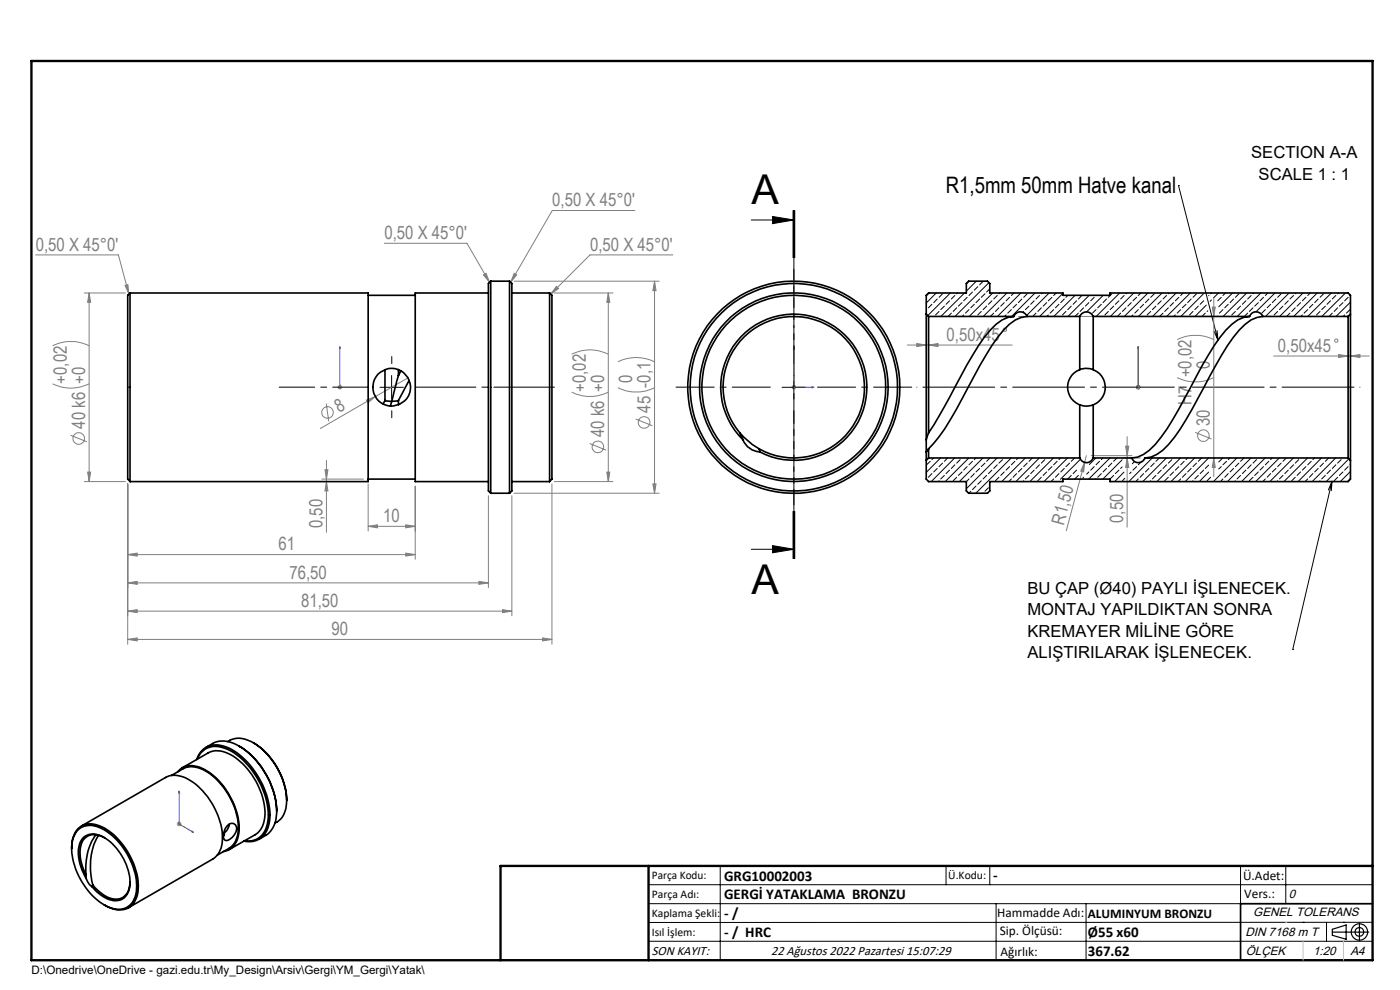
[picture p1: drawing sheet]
<svg xmlns="http://www.w3.org/2000/svg" width="297mm" height="210mm" viewBox="0 0 297 210" stroke-linecap="round" stroke-linejoin="round" font-family="sans-serif">
<g fill="none" stroke="#808080" stroke-width=".21">
<path d="M7.6 54.1h17.5l2.2 8.3M81.5 51.6h17.6l4.8 8.3M102.6 58.3l.5-.3 .8 1.9zM109.1 58l.5 .3-1.3 1.6zM109.1 59.6h30.7M134.7 44.7h-17.5l-8.9 15.2M138.9 59.6l.3 2.1h-.7zM138.9 59.6v45M142.7 54.1h-17.5l-8.4 8.3M11.1 73.4a8.6 8.6 0 0 1 7.8 0M17.9 62.2h8.7M18.9 62.2l.3 1.9h-.6z"/>
<path d="M18.9 62.2v40M26.5 60.5l.6-.1 .2 2zM117.6 62.2h12.4M118 60.7l.5 .5-1.7 1.2zM121.3 75.1a8.6 8.6 0 0 1 7.7 0M129 62.2l.4 1.9h-.7zM129 62.2v40M131.1 76.8a8.6 8.6 0 0 1 7.8 0M192.5 73.2h22.2M194.5 72.9l2 .3-2 .3zM197 73.2l2-.3v.6zM216.1 67.1h42.4"/>
<path d="M249.7 72a9 9 0 0 1 7.8 0M257.2 65.1h.6l-.3 2zM257.5 63.1v38M270.2 75.5h20.3M284 75.2l2 .3-2 .3zM286.5 75.5l2-.3v.6zM11.1 81.4a8.6 8.6 0 0 0 7.8 0M15 92.3l3.5 1.4M68.9 99.7h.7l-.3 1.9zM69.2 85.6l.5 3.8M69.3 97.6v15.3M71.6 82.2h1"/>
<path d="M71.8 81.8l.7 .7M72.1 81.6v1M72.5 81.8l-.7 .7M77.8 84.9l1.8-.8-1.5 1.3zM79.6 84.1l-11.7 6.8M86.6 80.1l-7 4M121.3 83.2a8.6 8.6 0 0 0 7.7 0M125.1 94.1l3.5 1.4M131.1 82.2a8.6 8.6 0 0 0 7.8 0M134.9 88.9l3.5 1.4M167.9 82.2h1M168.1 81.8l.7 .7"/>
<path d="M168.4 81.6v1M168.8 81.8l-.7 .7M230.1 98.1l-.2 2-.6-.2zM230.5 96.7l-4.3 15.9M231.5 96.7h8.6M238.1 97.1h3.8M238.8 94.6h.7l-.4 2.1zM239.1 92.6v19.2M239.1 97.1l.4 2.1h-.7zM241 82.2h1M241.1 81.8l.7 .7M241.5 81.6v1"/>
<path d="M241.8 81.8l-.7 .7M249.7 80.1a9 9 0 0 0 7.8 0M253.5 91.7l3.5 1.4M257.5 97.1l.3 2.1h-.6zM17.9 102.2h8.7M18.6 100.1h.6l-.3 2.1zM27.1 117.6l2-.3v.7zM27.1 102.6v34.1M27.1 117.6h61M68.3 101.6h8.8M69.3 102.2l.3 1.9h-.7zM78.1 111.6l2-.3v.7z"/>
<path d="M78.1 102.6v10M78.1 111.6h10M86.1 111.3l2 .3-2 .4zM86.1 117.3l2 .3-2 .4zM88.1 103.1v15.5M103.6 105.2v19.4M108.6 105.2v25.4M109.1 104.6h30.7M117.1 102.6v34.1M117.6 102.2h12.4M128.7 100.1h.7l-.4 2.1zM138.5 102.6h.7l-.3 2z"/>
<path d="M27.1 123.6l2-.3v.7zM27.1 129.6l2-.3v.7zM27.1 135.6l2-.3v.7zM27.1 123.6h76.5M27.1 129.6h81.5M27.1 135.6h90M101.6 123.3l2 .3-2 .4zM106.6 129.3l2 .3-2 .4zM115.1 135.3l2 .3-2 .4zM37.5 174.8h1M37.6 174.4l.7 .7M38 174.3v1"/>
<path d="M38.3 174.4l-.7 .7"/>
<circle cx="213.2" cy="69.9" r=".35"/>
<circle cx="283.5" cy="72.3" r=".36"/>
<circle cx="16.7" cy="93" r="1.24"/>
<circle cx="69.5" cy="87.5" r="1.23"/>
<circle cx="126.8" cy="94.8" r="1.24"/>
<circle cx="136.6" cy="89.6" r="1.24"/>
<circle cx="255.3" cy="92.4" r="1.23"/>
</g>
<g fill="none" stroke="#000" stroke-width=".21">
<path d="M250 39.4h.1M250 39.4l8.4 32.7M159.4 46.7h9M163.9 45.9l4.5 .8-4.5 .7zM168.2 44.7v10M168.4 44.7v10M168.6 44.7v10M83.1 79.6v5.1M168.4 79.6v5.1M257.6 70.3l.8 1.8M258.2 70.1l.2 2M80.6 82.2h5"/>
<path d="M165.9 82.2h5M159.4 116.5h9M163.9 115.7l4.5 .8-4.5 .8zM168.2 108.5v10M168.4 108.5v10M168.6 108.5v10zM282.6 102.1l-8.4 35.7M282.6 102.1l-.2 2M282.6 102.1l-.8 1.9M274.2 137.8h.1M137.6 187.7h153.6M137.6 191.7h153.6"/>
<path d="M137.6 199.7h153.6M152.8 183.7v20M200.7 183.7v4M210 183.7v4M211.3 191.7v12M230.4 191.7v12M263.2 183.7v20M272.8 183.7v8M276.4 195.6h.1M281.4 195.6v4.1M285 195.6h.1M291.2 195.6l-153.6 .1"/>
</g>
<g fill="none" stroke="#000" stroke-width=".25">
<path d="M282.6 197.7h7.8M282.6 197.1l3-.9v3l-3-.8zM288.4 195.8v3.8M106.2 203.7h185"/>
<circle cx="288.4" cy="197.7" r="1.74"/>
<circle cx="288.4" cy="197.7" r=".93"/>
</g>
<g fill="none" stroke="#00f" stroke-width=".21">
<path d="M72.1 73.5v8.7M72.1 73.5v.5v-.5M168.4 73.5v8.7h4.3M168.4 73.5l.1 .5h-.2zM241.5 73.5v.5v-.5M241.5 73.5v8.7M72.1 82.2h.1M72.1 82v.3zM172.3 82l.4 .2-.4 .1zM241.5 82v.3zM241.5 82.2h.1M38 167.8v7l3 1.8"/>
<path d="M38 167.8l.1 .4-.2-.1zM40.7 176.3l.3 .3-.3-.1z"/>
</g>
<path d="M194.5 82.1h94" fill="none" stroke="#000" stroke-width=".21" stroke-dasharray="15.2 1.3 1.3 1.3" stroke-dashoffset="-1.3"/>
<path d="M83.1 77.1v-1.5M83.1 87.1v1.5" fill="none" stroke="#000" stroke-width=".21" stroke-dasharray="15.2 1.3 1.3 1.3"/>
<path d="M78.1 82.1h-18.9" fill="none" stroke="#000" stroke-width=".21" stroke-dasharray="15.2 1.3 1.3 1.3" stroke-dashoffset="7.7"/>
<path d="M88.1 82.1h29.5" fill="none" stroke="#000" stroke-width=".21" stroke-dasharray="15.2 1.3 1.3 1.3" stroke-dashoffset="2.4"/>
<path d="M168.4 77.1v-20M163.4 82.1h-20M168.4 87.1v20M173.4 82.1h20" fill="none" stroke="#000" stroke-width=".21" stroke-dasharray="15.2 1.3 1.3 1.3" stroke-dashoffset="7.1"/>
<path d="M168.4 44.7v73.8" fill="none" stroke="#000" stroke-width=".21" stroke-dasharray="6.3 1.3 1.3 1.3" stroke-dashoffset="1.8"/>
<path d="M291.2 191.7h-28v12" fill="none" stroke="#000" stroke-width=".35"/>
<path d="M6.7 12.9h284.5v190.8h-284.5zM137.6 183.7v20M291.2 183.7h-185v20" fill="none" stroke="#000" stroke-width=".5"/>
<path d="M276.4 199.7v4M285 199.7v4" fill="none" stroke="#c0c0c0" stroke-width=".21"/>
<path d="M272.8 195.6h.1" fill="none" stroke="#c0c0c0" stroke-width=".25"/>
<path d="M163.9 45.9l4.5 .8-4.5 .7zM163.9 115.7l4.5 .8-4.5 .8z" fill="#000"/>
<g fill="#00f">
<path d="M172.3 82l.4 .2-.4 .1zM168.4 73.5l.1 .5h-.2z"/>
<path d="M40.7 176.3l.3 .3-.3-.1zM38 167.8l.1 .4-.2-.1zM72.1 82v.3zM72.1 73.5v.5z"/>
<path d="M241.5 82v.3zM241.5 73.5v.5zM241.5 82v.3zM241.5 73.5v.5z"/>
</g>
<g fill="#808080">
<path d="M77.8 84.9l1.8-.8-1.5 1.3z"/>
<path d="M230.1 98.1l-.2 2-.6-.2z"/>
<path d="M286.5 75.5l2-.3v.6zM284 75.2l2 .3-2 .3zM86.1 111.3l2 .3-2 .4zM78.1 111.6l2-.3v.7zM86.1 117.3l2 .3-2 .4zM27.1 117.6l2-.3v.7z"/>
<path d="M194.5 72.9l2 .3-2 .3zM197 73.2l2-.3v.6zM27.1 123.6l2-.3v.7zM101.6 123.3l2 .3-2 .4zM27.1 129.6l2-.3v.7zM106.6 129.3l2 .3-2 .4zM27.1 135.6l2-.3v.7zM115.1 135.3l2 .3-2 .4zM118 60.7l.5 .5-1.7 1.2zM109.1 58l.5 .3-1.3 1.6zM102.6 58.3l.5-.3 .8 1.9zM26.5 60.5l.6-.1 .2 2z"/>
<path d="M138.5 102.6h.7l-.3 2zM138.9 59.6l.3 2.1h-.7zM128.7 100.1h.7l-.4 2.1zM129 62.2l.4 1.9h-.7zM18.6 100.1h.6l-.3 2.1zM18.9 62.2l.3 1.9h-.6z"/>
<path d="M257.2 65.1h.6l-.3 2zM257.5 97.1l.3 2.1h-.6zM238.8 94.6h.7l-.4 2.1zM239.1 97.1l.4 2.1h-.7z"/>
<path d="M68.9 99.7h.7l-.3 1.9zM69.3 102.2l.3 1.9h-.7z"/>
</g>
<g fill="none" stroke="#000" stroke-width=".35">
<path d="M104.1 59.6v45M104.1 59.6l-.5 .5v44l.5 .5M104.1 59.6h4M108.1 59.6l.5 .5v44l-.5 .5M108.1 59.6v45M27.6 62.2v40M27.6 62.2h50.5v40h-50.5M27.6 62.2l-.5 .4v39l.5 .6M78.1 62.6h10M81.7 78.4v6.5M84.5 79.6l-1.4 5.6M84.5 78.4v1.2"/>
<path d="M85.1 78.7l-.6 .9M103.6 62.2h-15.5v40h15.5M108.6 62.2h8M116.6 62.2v40M116.6 62.2l.5 .4v39l-.5 .6M196.5 66.6v26.7M196.5 66.6v-4l.5-.4h8v-2.1l.5-.5h4l.5 .5v2.1h15.5v.4h10v-.4h50.5l.5 .4v4M196.5 66.6l.5 .5M197 67.1v24.7M197 67.1h18.1M215.1 67.1a7.1 7.1 0 0 0-5 2.9 67.6 67.6 0 0 0-7.5 12.2l-3.4 6.1-2.2 3.5M215.1 67.1a1.5 1.5 0 0 1 1.4-1 1.5 1.5 0 0 1 1.4 1"/>
<path d="M217.9 67.1a7.1 7.1 0 0 0-5 2.9 67.6 67.6 0 0 0-7.5 12.2l-1.2 2.3a41.2 41.2 0 0 1-7.2 10.7M217.9 67.1h11.2M229.1 67.1v11.3M229.1 78.4a4 4 0 0 0-2.6 3.8 4 4 0 0 0 2.6 3.7M229.1 67.1a1.54 1.54 0 0 1 1.4-.9 1.54 1.54 0 0 1 1.4 .9M229.1 78.4a3.7 3.7 0 0 1 2.8 0M231.9 67.1v11.3M231.9 78.4a4 4 0 0 1 2.6 3.8 4 4 0 0 1-2.6 3.7M231.9 67.1h33.2M265.1 67.1a1.5 1.5 0 0 1 1.4-1 1.5 1.5 0 0 1 1.4 1M265.1 67.1a7.1 7.1 0 0 0-5 2.9 65 65 0 0 0-7.5 12.2l-1.3 2.3a39.5 39.5 0 0 1-7.5 11l-1.2 .9-1.3 .6-1.2 .1M267.9 67.1a7.1 7.1 0 0 0-5 2.9 65 65 0 0 0-7.5 12.2l-1.3 2.3a40.6 40.6 0 0 1-7.4 11l-1.3 .9-1.2 .6-1.3 .1"/>
<path d="M267.9 67.1h18.1M286 67.1v30M286.5 66.6v31M286.5 66.6l-.5 .5M81.7 84.9l1.4 .3M81.7 84.9l-.4 .8M83.1 85.2l-.3 .9M84.5 84.9l-1.4 .3M84.5 84.9v1M86.8 80.7l-2.3 4.2M157 91.9l2.6 2.4 1.4 .9M157.6 93.3a3.9 3.9 0 0 0 3.5 2.5"/>
<path d="M157.6 93.3l-.6-1.5a15 15 0 0 1 7-24 15 15 0 0 1 19.3 16 15 15 0 0 1-22.3 11.4M157.6 93.3a15.5 15.5 0 0 1 5.2-25.6 15.5 15.5 0 0 1 21.1 15.4 15.5 15.5 0 0 1-22.8 12.7M161 95.2l.1 .6M196.5 93.3v2.5M196.5 95.8v1.8M196.5 97.6v4l.5 .6h8v1.9l.5 .5h4l.5-.5v-1.9h15.5v-.6h10v.6h50.5l.5-.6v-4M197 95.2l-.5 .6M197 91.8l-.5 1.5M197 95.2v1.9M197 97.1h32.1M197 97.1l-.5 .5M229.1 85.9v11.2"/>
<path d="M229.1 97.1a1.52 1.52 0 0 0 1.4 1 1.52 1.52 0 0 0 1.4-1M229.1 85.9a4.1 4.1 0 0 0 2.8 0M231.9 85.9v11.2M231.9 97.1h8.2M240.1 97.1a1.5 1.5 0 0 0 1.4 1 1.5 1.5 0 0 0 1.4-1M242.9 97.1h43.1M286 97.1l.5 .5M78.1 101.6h10M104.1 104.6h4M108.6 102.2h8M43.7 158.5l1.4-.8a5.5 5.5 0 0 1 5.8 .7 17.2 17.2 0 0 1 7.7 14.6 5.1 5.1 0 0 1-2.2 4.2l-1.4 .8M48.3 157.3a4.6 4.6 0 0 1 5.2 .1 15.4 15.4 0 0 1 7.3 13 4.6 4.6 0 0 1-2.5 4.2"/>
<path d="M50.7 158.3a17.1 17.1 0 0 1 8 13.7M53.7 157.5a15.1 15.1 0 0 1 7.1 12.3M16.3 176.3a4.2 4.2 0 0 1 5.4-.5 14.8 14.8 0 0 1 7.2 13.4 3.9 3.9 0 0 1-5.6 3.3 14.7 14.7 0 0 1-8-10.9 6.8 6.8 0 0 1 1-5.3zM17.3 175.2l17.8-10.3a5.5 5.5 0 0 1 5.9 1 15.6 15.6 0 0 1 6.2 12.4 4.6 4.6 0 0 1-2.1 3.9l-17.8 10.3M20.4 177.1a11.8 11.8 0 0 0-2.2 8.4M20.9 177.2a13.8 13.8 0 0 0-1.2 10.5M22.2 177.7a3.2 3.2 0 0 0-4.7 .8 8 8 0 0 0 .7 7M36.4 164.5l2.4-1.4a5.5 5.5 0 0 1 5.8 1.1 15.2 15.2 0 0 1 5.9 12.2 4.4 4.4 0 0 1-2 3.6l-2.4 1.4M37.7 163.8a4.1 4.1 0 0 1 5.2-.8 15.2 15.2 0 0 1 7.8 13.2 4.2 4.2 0 0 1-3.3 4.4M38.7 162.9l5.4-3.2a5.4 5.4 0 0 1 5.9 1 15.3 15.3 0 0 1 6.1 13 4.5 4.5 0 0 1-1.9 3.4l-5.6 3.1M41.7 161.1a4.3 4.3 0 0 1 5.8-2.8 14.6 14.6 0 0 1 7.8 7.4 12.4 12.4 0 0 1 1.3 10.6 4.1 4.1 0 0 1-4.8 2.1M41.8 161a4.2 4.2 0 0 1 5.9-2.3 15.8 15.8 0 0 1 8.2 9.2 10.8 10.8 0 0 1 .3 8.3 3.9 3.9 0 0 1-4.3 2.2"/>
<path d="M47.5 176.8l-.2 .5M47.5 176.8l.1 .3-.2 .2M48.2 175.1a1.14 1.14 0 0 1 1.7-.2 1.14 1.14 0 0 1 .1 1.6 2.38 2.38 0 0 1-2.2 1.8 2.05 2.05 0 0 1 0-2.6zM48.6 174.9l-.3 1-.8 .9M15.2 180a5.1 5.1 0 0 1 2.4-4.9 6.1 6.1 0 0 1 6 1.6 15.6 15.6 0 0 1 5.7 11.9 4 4 0 0 1-4.6 4.4l-1.6-.5-1-.6M18.2 185.5l.1 .8M18.3 186.3a9.1 9.1 0 0 1-1.2-7.8 3.1 3.1 0 0 1 4.4-1.2 11.5 11.5 0 0 1 5.9 11.2 3.1 3.1 0 0 1-4.6 2.2l-2-1.3-1.3-1.3M18.3 186.3l.1 .3a2.62 2.62 0 0 0 1.1 1.5M19.7 187.7l-.2 .4M27.6 187a3.3 3.3 0 0 1-3 3.7 6.9 6.9 0 0 1-4.9-3"/>
<circle cx="83.1" cy="82.1" r="4"/>
<circle cx="168.4" cy="82.1" r="22.5"/>
<circle cx="168.4" cy="82.1" r="19.5"/>
<circle cx="168.4" cy="82.1" r="22"/>
<circle cx="168.4" cy="82.1" r="20"/>
</g>
<g fill="none" stroke="#000" stroke-width=".21">
<path d="M205.6 59.6l-.4 .5M207.1 59.6l-2.1 2.2M208.6 59.7l-.8 .7M209.8 60l-7.2 7.1M196.6 65.7l-.1 .1M197.1 62.2l-.5 .5M197.7 64.5l-.7 .8M198.6 62.2l-2.1 2.1M198.8 63.4l-.7 .8M199.2 66.1l-.7 .7M200 62.3l-.8 .8M200.3 64.9l-.7 .8"/>
<path d="M201.4 63.8l-.7 .7M201.6 62.2l-4.8 4.7M201.8 66.4l-.7 .7M202.6 62.7l-.8 .7M203 65.3l-.8 .8M203.1 62.2l-.1 .1M204.1 64.2l-.8 .7M204.4 66.8l-.3 .3M204.6 62.2l-5 4.9M205.2 63.1l-.8 .7M205.6 65.7l-.8 .7M206.3 61.9l-.7 .8"/>
<path d="M206.7 64.5l-.7 .8M207.4 60.8l-.7 .8M207.8 63.4l-.8 .8M208.2 66.1l-.8 .7M209 62.3l-.8 .8M209.3 64.9l-.7 .8M210 61.3l-.7 .6M210.4 63.8l-.7 .7M210.6 62.2l-5 4.9M210.8 66.4l-.7 .7M211.6 62.7l-.8 .7M211.9 65.3l-.7 .8"/>
<path d="M212.1 62.2l-.2 .1M213 64.2l-.7 .7M213.4 66.8l-.3 .3M213.6 62.2l-5 4.9M214.2 63.1l-.8 .7M214.6 65.7l-.8 .7M215.1 62.2l-.5 .5M215.7 64.5l-.8 .8M216.6 62.2l-5 4.9M216.8 63.4l-.8 .8M217.2 66.1l-.2 .1M217.9 62.3l-.7 .8"/>
<path d="M218.3 64.9l-.8 .8M219.4 63.8l-.7 .7M219.6 62.2l-5 4.9M219.8 66.4l-.7 .7M220.5 62.7l-.7 .7M220.9 65.3l-.7 .8M221.1 62.2l-.2 .1M222 64.2l-.7 .7M222.4 66.8l-.3 .3M222.6 62.2l-4.8 4.7M223.2 63.1l-.8 .7M223.5 65.7l-.7 .7"/>
<path d="M224.1 62.2l-.6 .5M224.6 64.5l-.7 .8M225.5 62.2l-4.9 4.9M225.8 63.4l-.8 .8M226.1 66.1l-.7 .7M226.6 62.6l-.5 .5M227.3 64.9l-.8 .8M228.1 62.6l-4.5 4.5M228.4 63.8l-.8 .7M228.8 66.4l-.8 .7M229.5 62.7l-.7 .7M229.9 65.3l-.8 .8"/>
<path d="M231 64.2l-.7 .7M231.1 62.6l-4.5 4.5M232.1 63.1l-.7 .7M232.5 65.7l-.7 .7M232.6 62.6l-.1 .1M233.6 64.5l-.7 .8M234 62.6l-3.5 3.5M234.7 63.4l-.7 .8M235.1 66.1l-.7 .7M235.9 62.3l-.8 .8M236.3 64.9l-.8 .8M237.4 63.8l-.8 .7"/>
<path d="M237.5 62.2l-4.9 4.9M237.7 66.4l-.7 .7M238.5 62.7l-.8 .7M238.9 65.3l-.8 .8M239 62.2l-.1 .1M240 64.2l-.7 .7M240.3 66.8l-.3 .3M240.5 62.2l-5 4.9M241.1 63.1l-.8 .7M241.5 65.7l-.8 .7M242 62.2l-.5 .5M242.6 64.5l-.7 .8"/>
<path d="M243.5 62.2l-5 4.9M243.7 63.4l-.7 .8M244.1 66.1l-.8 .7M244.9 62.3l-.8 .8M245.2 64.9l-.7 .8M246.3 63.8l-.7 .7M246.5 62.2l-5 4.9M246.7 66.4l-.7 .7M247.5 62.7l-.8 .7M247.9 65.3l-.8 .8M248 62.2l-.1 .1M249 64.2l-.8 .7"/>
<path d="M249.3 66.8l-.3 .3M249.5 62.2l-5 4.9M250.1 63.1l-.8 .7M250.5 65.7l-.8 .7M251 62.2l-.5 .5M251.6 64.5l-.8 .8M252.5 62.2l-5 4.9M252.7 63.4l-.7 .8M253.1 66.1l-.8 .7M253.8 62.3l-.7 .8M254.2 64.9l-.7 .8M255.3 62.4l-4.8 4.7"/>
<path d="M255.3 63.8l-.7 .7M255.7 66.4l-.7 .7M255.9 64.7l-2.4 2.4M256.2 65.9l-.1 .2M256.5 62.7h-.1M257 63.6l-.3 .3M257 62.2l-.2 .1M258.5 62.2l-1 .9M259.1 63.1l-.8 .7M259.4 65.7l-.7 .7M260 62.2l-.6 .5M260.6 64.5l-.8 .8"/>
<path d="M261.5 62.2l-2.9 2.9M261.7 63.4l-.8 .8M262.1 66.1l-.8 .7M262.8 62.3l-.7 .8M263.2 64.9l-.8 .8M264.3 63.8l-.7 .7M264.5 62.2l-5 4.9M264.7 66.4l-.7 .7M265.4 62.7l-.7 .7M265.8 65.3l-.8 .8M266 62.2l-.2 .1M266.9 64.2l-.7 .7"/>
<path d="M267.5 62.2l-5 4.9M268 63.1l-.7 .7M268.4 65.7l-.7 .7M269 62.2l-.6 .5M269.6 64.5l-.8 .8M270.5 62.2l-4 3.9M270.7 63.4l-.8 .8M271 66.1l-.7 .7M271.8 62.3l-.8 .8M272.2 64.9l-.8 .8M273.3 63.8l-.7 .7M273.5 62.2l-5 4.9"/>
<path d="M273.6 66.4l-.7 .7M274.4 62.7l-.8 .7M274.8 65.3l-.8 .8M275 62.2l-.2 .1M275.9 64.2l-.7 .7M276.3 66.8l-.4 .3M276.4 62.2l-4.9 4.9M277 63.1l-.7 .7M277.4 65.7l-.8 .7M278 62.2l-.6 .5M278.5 64.5l-.7 .8M279.4 62.2l-4.9 4.9"/>
<path d="M279.6 63.4l-.7 .8M280 66.1l-.7 .7M280.8 62.3l-.8 .8M281.2 64.9l-.8 .8M282.3 63.8l-.8 .7M282.4 62.2l-5 4.9M282.6 66.4l-.7 .7M283.4 62.7l-.8 .7M283.8 65.3l-.8 .8M284 62.2l-.2 .1M284.9 64.2l-.8 .7M285.3 66.8l-.4 .3"/>
<path d="M285.4 62.2l-5 4.9M286 63.1l-.7 .7M286.4 65.7l-.8 .7M286.5 62.6l-.1 .1M286.5 64.1l-3.1 3M197.3 97.9l-.7 .7M198 97.1l-.3 .4M198.8 99.4l-.7 .7M199.5 97.1l-3 3.1M200 98.2l-.8 .8M201 97.1l-.7 .8M201.4 99.7l-.7 .8"/>
<path d="M202.5 97.1l-4.9 5.1M202.6 98.6l-.8 .8M203.7 97.5l-.7 .7M205.2 99l-.8 .7M205.5 97.1l-5 5.1M206.3 97.9l-.7 .7M207 97.1l-.3 .4M207.8 99.4l-.8 .7M208.5 97.1l-5 5.1M209 98.2l-.8 .8M210 97.1l-.7 .8M210.4 99.7l-.7 .8"/>
<path d="M211.5 97.1l-6.5 6.6M211.6 98.6l-.8 .8M212.7 97.5l-.8 .7M214.2 99l-.8 .7M214.5 97.1l-7.5 7.5M215.3 97.9l-.7 .7M216 97.1l-.3 .4M216.8 99.4l-.8 .7M217.5 97.1l-5 5.1M217.9 98.2l-.7 .8M219 97.1l-.7 .8M219.4 99.7l-.7 .8"/>
<path d="M220.5 97.1l-5 5.1M220.5 98.6l-.7 .8M221.7 97.5l-.8 .7M223.2 99l-.8 .7M223.5 97.1l-5 5.1M224.3 97.9l-.8 .7M225 97.1l-.4 .4M225.8 99.4l-.8 .7M226.5 97.1l-5 5.1M226.9 98.2l-.8 .8M228 97.1l-.7 .8M228.4 99.7l-.8 .8"/>
<path d="M229.2 97.5l-4.2 4.2M230 98.1h.1M232.1 99l-.7 .7M232.5 97.1l-1.4 1.4M233.3 97.9l-.8 .7M234 97.1l-.4 .4M234.7 99.4l-.7 .7M235.5 97.1l-4.5 4.5M235.9 98.2l-.8 .8M237 97.1l-.7 .8M237.4 99.7l-.8 .8M238.1 97.5l-4.1 4.1"/>
<path d="M238.1 99.1l-.4 .3M240.7 97.9l-.5 .5M241.1 99l-.8 .7M242.2 97.9l-.7 .7M243 97.1l-.4 .4M243.7 99.4l-.7 .7M244.4 97.1l-4.8 4.9M244.9 98.2l-.8 .8M246 97.1l-.8 .8M246.3 99.7l-.7 .8M247.4 97.1l-5 5.1M247.5 98.6l-.8 .8"/>
<path d="M248.6 97.5l-.7 .7M250.1 99l-.8 .7M250.4 97.1l-5 5.1M251.2 97.9l-.7 .7M251.9 97.1l-.3 .4M252.7 99.4l-.7 .7M253.4 97.1l-5 5.1M253.8 98.2l-.7 .8M254.9 97.1l-.7 .8M255.3 99.7l-.7 .8M256.4 97.1l-5 5.1M256.4 98.7l-.7 .7"/>
<path d="M259.1 99l-.5 .5M259.4 97.1l-.8 .9M260.2 97.9l-.8 .7M260.9 97.1l-.3 .4M261.7 99.4l-.8 .7M262.4 97.1l-5 5.1M262.8 98.2l-.7 .8M263.9 97.1l-.7 .8M264.3 99.7l-.7 .8M265.4 97.1l-5 5.1M265.4 98.6l-.7 .8M266.6 97.5l-.8 .7"/>
<path d="M268 99l-.7 .7M268.4 97.1l-5 5.1M269.2 97.9l-.8 .7M269.9 97.1l-.3 .4M270.7 99.4l-.8 .7M271.4 97.1l-5 5.1M271.8 98.2l-.8 .8M272.9 97.1l-.7 .8M273.3 99.7l-.7 .8M274.4 97.1l-5 5.1M274.4 98.6l-.8 .8M275.5 97.5l-.7 .7"/>
<path d="M277 99l-.7 .7M277.4 97.1l-5 5.1M278.2 97.9l-.8 .7M278.9 97.1l-.4 .4M279.6 99.4l-.7 .7M280.4 97.1l-5 5.1M280.8 98.2l-.8 .8M281.9 97.1l-.7 .8M282.3 99.7l-.8 .8M283.4 97.1l-5 5.1M283.4 98.6l-.8 .8M284.5 97.5l-.7 .7"/>
<path d="M286 99l-.7 .7M286.2 97.3l-4.9 4.9M286.5 98.5l-.1 .1M196.6 101.6l-.1 .1M197.7 100.5l-.7 .7M199.2 102l-.2 .2M200.3 100.9l-.7 .7M203 101.2l-.8 .8M204.1 100.1l-.8 .8M205.6 101.6l-.6 .6M206 104.2l-.5 .4M206.7 100.5l-.7 .7"/>
<path d="M207 103.1l-.7 .7M208.2 102l-.8 .7M208.6 104.6h-.1M209.3 100.9l-.7 .7M209.7 103.5l-.7 .7M211.9 101.2l-.7 .8M213 100.1l-.7 .8M214.6 101.6l-.6 .6M215.7 100.5l-.8 .7M217.2 102l-.2 .2M218.3 100.9l-.8 .7M220.9 101.2l-.7 .8"/>
<path d="M222 100.1l-.7 .8M223.5 101.6l-.5 .6M224.5 102.1v.1M224.6 100.5l-.7 .7M227.3 100.9l-.8 .7M228.8 100.9l-.8 .7M229.9 101.2l-.2 .2M231 100.1l-.5 .5M232.5 101.6h.1M233.6 100.5l-.7 .7M236.3 100.9l-.8 .7M238.4 100.1l-1.9 2.1"/>
<path d="M238.6 101.5l-.5 .5M240 100.1l-.4 .4M241.5 101.6l-.6 .6M242.6 100.5l-.7 .7M244.1 102l-.2 .2M245.2 100.9l-.7 .7M247.9 101.2l-.8 .8M249 100.1l-.8 .8M250.5 101.6l-.6 .6M251.6 100.5l-.8 .7M253.1 102l-.2 .2M254.2 100.9l-.7 .7"/>
<path d="M256.4 100.1l-2 2.1M256.8 101.2l-.7 .8M259.4 101.6l-.5 .6M260.6 100.5l-.8 .7M262.1 102l-.2 .2M263.2 100.9l-.8 .7M265.8 101.2l-.8 .8M266.9 100.1l-.7 .8M268.4 101.6l-.5 .6M269.6 100.5l-.8 .7M271 102l-.1 .2M272.2 100.9l-.8 .7"/>
<path d="M274.8 101.2l-.8 .8M275.9 100.1l-.7 .8M277.4 101.6l-.5 .6M278.5 100.5l-.7 .7M280 102l-.1 .2M281.2 100.9l-.8 .7M283.8 101.2l-.8 .8M284.9 100.1l-.8 .8M286.4 101.6l-.5 .6M286.5 100l-2.2 2.2"/>
</g>
<g font-size="8.7">
<text x="159.4" y="43.2">A</text>
<text x="159.4" y="125.9">A</text>
</g>
<text font-size="4.8" x="200.7" y="41">R1,5mm 50mm Hatve kanal</text>
<g font-size="3.9" fill="#808080">
<text x="117.2" y="43.8">0,50 X 45°0'</text>
<text x="7.6" y="53.2">0,50 X 45°0'</text>
<text x="81.5" y="50.7">0,50 X 45°0'</text>
<text x="125.2" y="53.2">0,50 X 45°0'</text>
<text x="200.8" y="72.3">0,50x45</text>
<text x="271.1" y="74.6">0,50x45</text>
<text x="14.2" y="81.4" transform="rotate(-90 14.2 81.4)">+0,02</text>
<text x="124.3" y="83.2" transform="rotate(-90 124.3 83.2)">+0,02</text>
<text x="134.1" y="81.2" transform="rotate(-90 134.1 81.2)">0</text>
<text x="252.8" y="80.1" transform="rotate(-90 252.8 80.1)">+0,02</text>
<text x="256.6" y="78.2" transform="rotate(-90 256.6 78.2)">0</text>
<text x="71.9" y="87.6" transform="rotate(-30 71.9 87.6)">8</text>
<text x="138" y="87.6" transform="rotate(-90 138 87.6)">45 -0,1</text>
<text x="252.8" y="85.9" transform="rotate(-90 252.8 85.9)">H7</text>
<text x="18" y="91" transform="rotate(-90 18 91)">40 k6 +0</text>
<text x="128.2" y="92.7" transform="rotate(-90 128.2 92.7)">40 k6 +0</text>
<text x="256.6" y="90.4" transform="rotate(-90 256.6 90.4)">30</text>
<text x="68.4" y="112" transform="rotate(-90 68.4 112)">0,50</text>
<text x="81.3" y="110.8">10</text>
<text x="225.7" y="111.5" transform="rotate(-75 225.7 111.5)">R1,50</text>
<text x="238.3" y="110.9" transform="rotate(-90 238.3 110.9)">0,50</text>
<text x="59.1" y="116.8">61</text>
<text x="61.4" y="122.8">76,50</text>
<text x="63.9" y="128.8">81,50</text>
<text x="70.3" y="134.8">90</text>
</g>
<g font-size="3.5">
<text x="265.4" y="33.6">SECTION A-A</text>
<text x="267" y="38.1">SCALE 1 : 1</text>
<text x="218" y="126">BU ÇAP (Ø40) PAYLI İŞLENECEK.</text>
<text x="218" y="130.5">MONTAJ YAPILDIKTAN SONRA</text>
<text x="218" y="135">KREMAYER MİLİNE GÖRE</text>
<text x="218" y="139.6">ALIŞTIRILARAK İŞLENECEK.</text>
</g>
<g font-size="3.2">
<text x="153.6" y="186.8">GRG10002003</text>
<text x="153.6" y="190.8">GERGİ YATAKLAMA BRONZU</text>
<text x="210.7" y="186.6">-</text>
<text x="153.6" y="194.8">- /</text>
<text x="153.6" y="198.8">- / HRC</text>
<text x="230.8" y="198.7">Ø55 x60</text>
<text x="230.8" y="202.8">367.62</text>
</g>
<g font-size="2.8">
<text x="263.7" y="186.7">Ü.Adet:</text>
<text x="263.9" y="190.5">Vers.:</text>
<text x="211.5" y="194.5">Hammadde Adı:</text>
<text x="230.8" y="194.7">ALUMINYUM BRONZU</text>
<text x="138.3" y="202.6">SON KAYIT:</text>
<text x="163.6" y="202.6">22 Ağustos 2022 Pazartesi 15:07:29</text>
<text x="212.1" y="198.4">Sip. Ölçüsü:</text>
<text x="212.2" y="202.7">Ağırlık:</text>
</g>
<g font-size="2.6">
<text x="273.4" y="190.4">0</text>
<text x="265.9" y="194.4">GENEL TOLERANS</text>
<text x="264.2" y="198.5">DIN 7168 m T</text>
<text x="264.3" y="202.6">ÖLÇEK</text>
<text x="278.5" y="202.6">1:20</text>
<text x="286.5" y="202.6">A4</text>
</g>
<g font-size="2.5">
<text x="138.3" y="186.4">Parça Kodu:</text>
<text x="138.3" y="190.5">Parça Adı:</text>
<text x="201.2" y="186.5">Ü.Kodu:</text>
<text x="138.3" y="194.5">Kaplama Şekli:</text>
<text x="138.3" y="198.6">Isıl İşlem:</text>
<text x="6.7" y="206.7">D:\Onedrive\OneDrive - gazi.edu.tr\My_Design\Arsiv\Gergi\YM_Gergi\Yatak\</text>
</g>
</svg>
